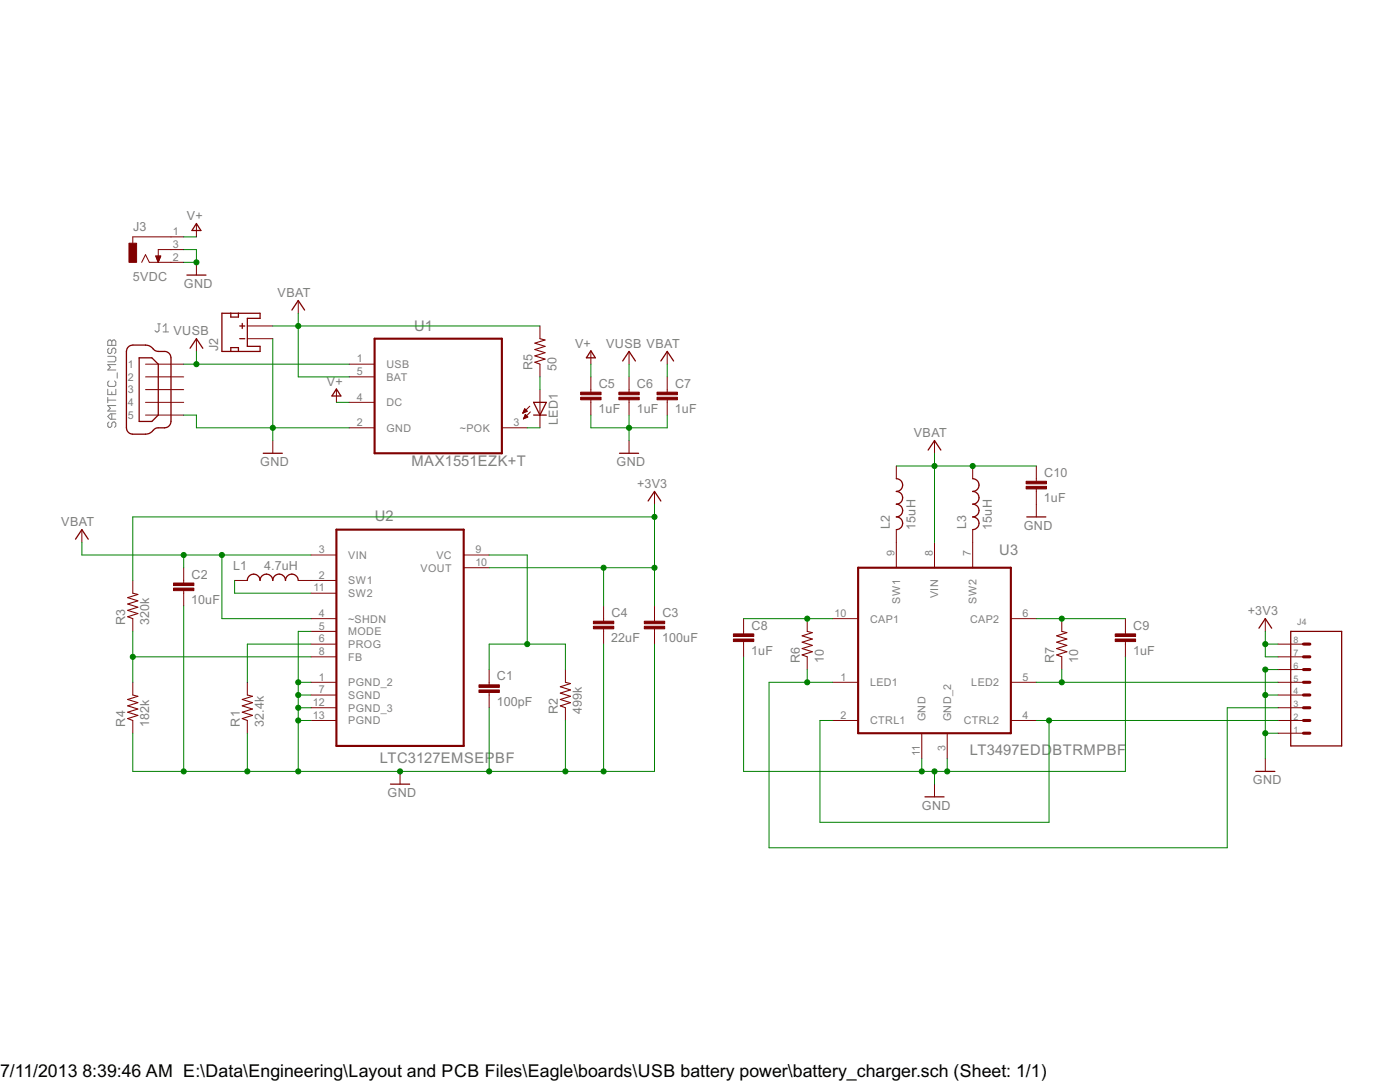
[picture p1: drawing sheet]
<svg xmlns="http://www.w3.org/2000/svg" width="279mm" height="216mm" viewBox="0 0 279 216" stroke-linecap="round" stroke-linejoin="round" font-family="sans-serif">
<g fill="none" stroke="#808080" stroke-width=".2">
<path d="M21.5 77.7v1h1.6v-1M21.5 79.3v1.1M21.5 71.1h1.4l.2 .3v.5l-.2 .3h-1.4M21.5 79.8h1.6M21.8 67.8h.2l.3 .3 .3-.3h.3l.2 .3v.8h-1.6v-.8zM21.8 69.5l-.3 .2v.6l.3 .2h.2l.3-.2v-.6l.3-.2h.3l.2 .2v.6l-.2 .2M21.8 76l-.3 .3v.5l.3 .3h1.1l.2-.3v-.5l-.2-.3M22.3 68.1v.8M22.3 78.2v.5M23.1 72.7h-1.6l.5 .6-.5 .5h1.6M23.4 74.4v1.1M31.5 64.6h.5"/>
<path d="M31.7 64.6v1.4l-.2 .2h-.3l-.3-.2M32.6 66.2h1M32.6 65.2l.5-.6v1.6M21.8 84.2l-.3 .3v.5l.3 .3h.2l.3-.3v-.5l.3-.3h.3l.2 .3v.5l-.2 .3M22.3 82.6v1.1M23.1 82.6h-1.1l-.5 .5 .5 .6h1.1M23.1 80.9h-1.6l.5 .6-.5 .5h1.6"/>
</g>
<g fill="none" stroke="#800000" stroke-width=".2">
<path d="M28.3 52.3l.7-1.5 .8 1.5h6.9M31.1 51.1h1l-.5 1.2zM31.1 51.1h1M31.2 51.3h.8M31.2 51.4h.8M31.2 51.5h.7M31.3 51.6h.6M31.3 51.8h.5M31.4 51.9h.4M31.4 52h.3M31.5 52.1h.2M31.5 52.2h.1"/>
<path d="M36.7 47.3h-10.2v1.2M36.7 49.8h-5.1v2.5M39.2 44.7v2.6M39.2 52.3v2.6M59.5 60v2.5M29 72.7h7.7M29 75.2h7.7M29 77.7h7.7M39.2 67.6v2.5M49.4 67.6h5M49.4 65h5M67.1 77.7v2.6"/>
<path d="M69.7 72.7h5.1M69.7 75.2h5.1M107.8 65v2.6M107.8 72.7v2.5M107.8 77.7v7.7M117.9 70.1v2.6M117.9 75.2v3.1M117.9 79.8v3M125.5 70.1v2.6M125.5 75.2v3.1M125.5 79.8v3M133.2 70.1v2.6"/>
<path d="M133.2 75.2v3.1M133.2 79.8v3M29 80.3h7.7M29 82.8h7.7M54.4 87.9v2.5M69.7 80.3h5.1M69.7 85.4h5.1M100.2 85.4h5M104.4 82.4h.1M104.4 82.3h.4M104.5 82.1h.5M104.5 82h.7"/>
<path d="M104.5 83.5h.2M104.6 81.9h.5M104.6 83.4h.4M104.6 81.8h.3M104.6 83.2h.7M104.7 81.7h.1M104.7 83.1h.6M104.7 81.6l.5 .5-.9 .3zM104.7 83h.4M104.8 82.9h.2M104.8 82.7h.1M104.8 82.7l-.3 .9"/>
<path d="M104.8 82.7l.5 .5-.8 .4M105.7 81l-1.4 1.4M105.9 82.2l-1.4 1.4M125.5 87.9v2.5M130.6 98.1v2.5M178.9 93v2.5M186.5 87.9v2.5M194.1 93v2.5M206.8 93v3M206.8 97.6v5.5M16.3 105.7v2.5M26.5 115.8v2.6"/>
<path d="M36.7 113.3v3M36.7 117.9v3M46.8 115.8h2.6M59.5 115.8h7.6M62.1 110.7h5M62.1 118.4h5M92.5 110.7h5.1M92.5 113.3h5.1M178.9 105.7v7.6M186.5 108.2v5.1M194.1 105.7v7.6M26.5 123.4v2.6"/>
<path d="M26.5 136.1v2.6M49.4 136.1v2.6M62.1 123.4h5M62.1 126h5M62.1 128.5h5M62.1 131.1h5M62.1 136.1h5M62.1 138.7h5M97.6 133.6v3.1M97.6 138.2v3M112.8 133.6v2.5M120.5 120.9v3.1"/>
<path d="M120.5 125.5v3M130.6 120.9v3.1M130.6 125.5v3M148.4 123.4v3.1M148.4 128v3.1M161.1 123.4v2.6M161.1 131.1v2.5M166.2 123.4h5.1M166.2 136.1h5.1M201.7 123.4h5.1M201.7 136.1h5.1M211.9 123.4v2.6"/>
<path d="M211.9 131.1v2.5M224.6 123.4v3.1M224.6 128v3.1M252.5 123.4v2.6M255.1 128.5h5M255.1 131.1h5M255.1 136.1h5M255.1 138.7h5M255.1 133.6h5M26.5 143.8v2.5M49.4 143.8v2.5M62.1 141.2h5"/>
<path d="M62.1 143.8h5M79.8 153.9v2.6M112.8 141.2v2.6M166.2 143.8h5.1M184 146.3v5.1M186.5 156.5v2.5M189 146.3v5.1M201.7 143.8h5.1M252.5 151.4v2.5M255.1 141.2h5M255.1 143.8h5M255.1 146.3h5"/>
</g>
<path d="M74.8 67.6h25.4v22.8h-25.4zM67.1 105.7h25.4v43.1h-25.4zM171.3 113.3h30.4v33h-30.4z" fill="none" stroke="#800000" stroke-width=".42"/>
<g fill="none" stroke="#800000" stroke-width=".25">
<path d="M37.3 54.9h3.8M39.2 44.6l.9 1.4h-1.8zM25.5 69.3l.5-.3 .5-.1h2.5l1.1 .3 .7 .6a2.48 2.48 0 0 0 2.1 .3l.5 .2 .4 .3 .3 .8v12.7l-.1 .5-.4 .5a2.64 2.64 0 0 1-2 .3l-.6 .1-1.3 1-.7 .1h-2.8l-.5-.2-.3-.5-.2-.5v-15.3zM27.8 71.4h2.5l1.3 1.3v10.1l-1.3 1.3h-2.5zM37.9 69.5l1.3-1.9 1.3 1.9M44.3 62.5h7.6v1h-2.5v5.6h2.5v1h-7.6zM46.1 62.5v.8h1.5v-.8M46.1 70.1v-.7h1.5v.7M47.8 65h1.1M47.8 67.6h1.1M48.3 64.5v1.1M58.3 61.9l1.2-1.9 1.3 1.9"/>
<path d="M67.1 77.6l.9 1.4h-1.7zM117.9 70l.9 1.4h-1.8zM124.3 72l1.2-1.9 1.3 1.9M131.9 72l1.3-1.9 1.2 1.9M52.5 90.4h3.8M106.5 80.3h2.5l-1.2 2.5zM106.5 82.8h2.5M123.6 90.4h3.8M129.3 100l1.3-1.9 1.3 1.9M178.9 95.5a1.27 1.27 0 0 1 1.2 1.3 1.27 1.27 0 0 1-1.2 1.3 1.27 1.27 0 0 1 1.2 1.2 1.27 1.27 0 0 1-1.2 1.3 1.27 1.27 0 0 1 1.2 1.3 1.27 1.27 0 0 1-1.2 1.2 1.27 1.27 0 0 1 1.2 1.3 1.27 1.27 0 0 1-1.2 1.3M185.2 89.8l1.3-1.9 1.3 1.9M194.1 95.5a1.27 1.27 0 0 1 1.3 1.3 1.27 1.27 0 0 1-1.3 1.3 1.27 1.27 0 0 1 1.3 1.2 1.27 1.27 0 0 1-1.3 1.3 1.27 1.27 0 0 1 1.3 1.3 1.27 1.27 0 0 1-1.3 1.2 1.27 1.27 0 0 1 1.3 1.3 1.27 1.27 0 0 1-1.3 1.3"/>
<path d="M15.1 107.6l1.2-1.9 1.3 1.9M49.4 115.8a1.27 1.27 0 0 1 1.2-1.2 1.27 1.27 0 0 1 1.3 1.2 1.27 1.27 0 0 1 1.3-1.2 1.27 1.27 0 0 1 1.2 1.2 1.27 1.27 0 0 1 1.3-1.2 1.27 1.27 0 0 1 1.3 1.2 1.27 1.27 0 0 1 1.3-1.2 1.27 1.27 0 0 1 1.2 1.2M204.9 103.1h3.8M251.2 125.3l1.3-1.9 1.3 1.9M257.6 126h10.2v22.8h-10.2zM77.9 156.5h3.8M184.6 159h3.8M250.6 153.9h3.8"/>
</g>
<g fill="#800000" stroke="#800000" stroke-width=".2">
<path d="M95.6 137.7h4.1v.5h-4.1z"/>
<path d="M95.6 136.7h4.1v.5h-4.1z"/>
<path d="M34.6 117.3h4.1v.6h-4.1z"/>
<path d="M34.6 116.3h4.1v.5h-4.1z"/>
<path d="M131.1 79.3h4.1v.5h-4.1z"/>
<path d="M131.1 78.3h4.1v.5h-4.1z"/>
<path d="M123.5 79.3h4.1v.5h-4.1z"/>
<path d="M123.5 78.3h4.1v.5h-4.1z"/>
<path d="M115.9 79.3h4.1v.5h-4.1z"/>
<path d="M115.9 78.3h4.1v.5h-4.1z"/>
<path d="M128.6 125h4.1v.5h-4.1z"/>
<path d="M128.6 124h4.1v.5h-4.1z"/>
<path d="M118.4 125h4.1v.5h-4.1z"/>
<path d="M118.4 124h4.1v.5h-4.1z"/>
<path d="M204.8 97h4.1v.6h-4.1z"/>
<path d="M204.8 96h4.1v.5h-4.1z"/>
<path d="M222.6 127.5h4v.5h-4z"/>
<path d="M222.6 126.5h4v.5h-4z"/>
<path d="M146.4 127.5h4v.5h-4z"/>
<path d="M146.4 126.5h4v.5h-4z"/>
<path d="M25.7 48.5h1.6v3.8h-1.6z"/>
</g>
<path d="M107.8 67.6l1 .2-2.1 .7 2.1 .6-2.1 .6 2.1 .7-2.1 .6 2.1 .6-2.1 .7 1.1 .4M26.5 118.4l1 .2-2 .7 2 .6-2 .6 2 .7-2 .6 2 .6-2 .7 1 .3M26.5 138.7l1 .2-2 .7 2 .6-2 .6 2 .7-2 .6 2 .6-2 .7 1 .4M49.4 138.7l1 .2-2.1 .7 2.1 .6-2.1 .6 2.1 .7-2.1 .6 2.1 .6-2.1 .7 1.1 .4M112.8 136.1l1.1 .3-2.1 .6 2.1 .7-2.1 .6 2.1 .6-2.1 .7 2.1 .6-2.1 .6 1 .4M161.1 126l1 .2-2 .7 2 .6-2 .6 2 .7-2 .6 2 .6-2 .7 1 .4M211.9 126l1 .2-2 .7 2 .6-2 .6 2 .7-2 .6 2 .6-2 .7 1 .4" fill="none" stroke="#800000" stroke-width=".21"/>
<path d="M260.1 138.7h1.3M260.1 128.5h1.3M260.1 131.1h1.3M260.1 133.6h1.3M260.1 136.1h1.3M260.1 141.2h1.3M260.1 143.8h1.3M260.1 146.3h1.3" fill="none" stroke="#800000" stroke-width=".61"/>
<g fill="none" stroke="#008000" stroke-width=".2">
<path d="M36.7 49.8h2.5v2.5h-2.5M36.7 47.3h2.5M36.7 72.7h33M39.2 70.1v2.6M54.4 67.6v20.3M54.4 65h53.4M59.5 62.5v12.7h10.2M107.8 75.2v2.5M117.9 72.7v2.5M125.5 72.7v2.5M133.2 72.7v2.5M36.7 82.8h2.5v2.6h30.5"/>
<path d="M67.1 80.3h2.6M105.2 85.4h2.6M117.9 82.8v2.6h15.3v-2.6M125.5 82.8v5.1M178.9 93h27.9M186.5 90.4v17.8M16.3 108.2v2.5h45.8M36.7 110.7v2.6M44.3 110.7v12.7h17.8M46.8 115.8v2.6h15.3M97.6 110.7h7.6v17.8M97.6 113.3h33"/>
<path d="M120.5 113.3v7.6M130.6 103.1h-104.1v12.7M130.6 100.6v20.3M26.5 126v10.1M26.5 131.1h35.6M36.7 120.9v33M59.5 136.1h2.6M59.5 138.7h2.6M62.1 126h-2.6v27.9M62.1 128.5h-12.7v7.6M97.6 133.6v-5.1h15.2v5.1M120.5 128.5v25.4"/>
<path d="M130.6 128.5v25.4h-104.1v-7.6M148.4 131.1v22.8h76.2v-22.8M148.4 123.4h17.8M161.1 133.6v2.5M166.2 136.1h-12.7v33.1h91.4v-28h10.2M206.8 136.1h48.3M206.8 123.4h17.8M211.9 133.6v2.5M252.5 138.7h2.6M252.5 126v5.1h2.6M252.5 128.5h2.6M255.1 133.6h-2.6v17.8"/>
<path d="M49.4 146.3v7.6M59.5 141.2h2.6M59.5 143.8h2.6M97.6 141.2v12.7M112.8 143.8v10.1M166.2 143.8h-2.6v20.3h45.8v-20.3M184 151.4v2.5M186.5 153.9v2.6M189 151.4v2.5M206.8 143.8h48.3M252.5 146.3h2.6"/>
</g>
<g fill="#008000" stroke="#008000" stroke-width=".2">
<circle cx="59.5" cy="136.1" r=".51"/>
<circle cx="59.5" cy="138.7" r=".51"/>
<circle cx="59.5" cy="141.2" r=".51"/>
<circle cx="59.5" cy="143.8" r=".51"/>
<circle cx="49.4" cy="153.9" r=".51"/>
<circle cx="59.5" cy="153.9" r=".51"/>
<circle cx="36.7" cy="153.9" r=".51"/>
<circle cx="97.6" cy="153.9" r=".51"/>
<circle cx="112.8" cy="153.9" r=".51"/>
<circle cx="79.8" cy="153.9" r=".51"/>
<circle cx="120.5" cy="153.9" r=".51"/>
<circle cx="125.5" cy="85.4" r=".51"/>
<circle cx="54.4" cy="85.4" r=".51"/>
<circle cx="184" cy="153.9" r=".51"/>
<circle cx="186.5" cy="153.9" r=".51"/>
<circle cx="189" cy="153.9" r=".51"/>
<circle cx="39.2" cy="52.3" r=".51"/>
<circle cx="252.5" cy="146.3" r=".51"/>
<circle cx="252.5" cy="138.7" r=".51"/>
<circle cx="252.5" cy="133.6" r=".51"/>
<circle cx="26.5" cy="131.1" r=".51"/>
<circle cx="105.2" cy="128.5" r=".51"/>
<circle cx="36.7" cy="110.7" r=".51"/>
<circle cx="44.3" cy="110.7" r=".51"/>
<circle cx="186.5" cy="93" r=".51"/>
<circle cx="194.1" cy="93" r=".51"/>
<circle cx="59.5" cy="65" r=".51"/>
<circle cx="39.2" cy="72.7" r=".51"/>
<circle cx="130.6" cy="113.3" r=".51"/>
<circle cx="120.5" cy="113.3" r=".51"/>
<circle cx="130.6" cy="103.1" r=".51"/>
<circle cx="252.5" cy="128.5" r=".51"/>
<circle cx="161.1" cy="123.4" r=".51"/>
<circle cx="161.1" cy="136.1" r=".51"/>
<circle cx="211.9" cy="136.1" r=".51"/>
<circle cx="211.9" cy="123.4" r=".51"/>
<circle cx="209.4" cy="143.8" r=".51"/>
</g>
<g font-size="4">
<text x="0" y="214.9">7/11/2013</text>
<text x="16.4" y="214.9">8:39:46 AM E:\Data\Engineering\Layout and PCB Files\Eagle\boards\USB battery power\battery_charger.sch (Sheet: 1/1)</text>
</g>
<g font-size="3.3" fill="#808080">
<text x="82.6" y="66.1">U1</text>
<text x="82.1" y="93">MAX1551EZK+T</text>
<text x="74.8" y="103.9">U2</text>
<text x="199.4" y="110.7">U3</text>
<text x="75.8" y="152.2">LTC3127EMSEPBF</text>
<text x="193.6" y="150.7">LT3497EDD</text>
<text x="210.1" y="150.7">BTRMPBF</text>
</g>
<g font-size="2.8" fill="#808080">
<text x="26.5" y="46">J3</text>
<text x="37.3" y="44">V+</text>
<text x="26.5" y="56.2">5VDC</text>
<text x="36.7" y="57.4">GND</text>
<text x="55.4" y="59.2">VBAT</text>
<text x="34.6" y="66.8">VUSB</text>
<text x="43.5" y="70.1" transform="rotate(-90 43.5 70.1)">J2</text>
<text x="114.8" y="69.4">V+</text>
<text x="121" y="69.4">VUSB VBAT</text>
<text x="65.2" y="77">V+</text>
<text x="106.3" y="73.9" transform="rotate(-90 106.3 73.9)">R5</text>
<text x="111.1" y="73.9" transform="rotate(-90 111.1 73.9)">50</text>
<text x="119.5" y="77.4">C5</text>
<text x="127.1" y="77.4">C6</text>
<text x="134.7" y="77.4">C7</text>
<text x="119.5" y="82.4">1uF</text>
<text x="127.1" y="82.4">1uF</text>
<text x="134.7" y="82.4">1uF</text>
<text x="111.3" y="84.8" transform="rotate(-90 111.3 84.8)">LED1</text>
<text x="182.4" y="87.1">VBAT</text>
<text x="51.9" y="93">GND</text>
<text x="123.1" y="93">GND</text>
<text x="208.4" y="95.1">C10</text>
<text x="127.2" y="97.3">+3V3</text>
<text x="208.3" y="100.2">1uF</text>
<text x="12.2" y="104.9">VBAT</text>
<text x="177.6" y="105.6" transform="rotate(-90 177.6 105.6)">L2</text>
<text x="182.7" y="105.7" transform="rotate(-90 182.7 105.7)">15uH</text>
<text x="192.8" y="105.6" transform="rotate(-90 192.8 105.6)">L3</text>
<text x="197.9" y="105.7" transform="rotate(-90 197.9 105.7)">15uH</text>
<text x="204.3" y="105.7">GND</text>
<text x="46.5" y="113.8">L1</text>
<text x="52.7" y="113.8">4.7uH</text>
<text x="38.2" y="115.5">C2</text>
<text x="25" y="124.7" transform="rotate(-90 25 124.7)">R3</text>
<text x="29.8" y="124.7" transform="rotate(-90 29.8 124.7)">320k</text>
<text x="38.2" y="120.5">10uF</text>
<text x="122" y="123.1">C4</text>
<text x="132.2" y="123.1">C3</text>
<text x="150" y="125.6">C8</text>
<text x="226.2" y="125.6">C9</text>
<text x="249.1" y="122.7">+3V3</text>
<text x="122" y="128.1">22uF</text>
<text x="132.1" y="128.1">100uF</text>
<text x="149.9" y="130.7">1uF</text>
<text x="226.1" y="130.7">1uF</text>
<text x="99.2" y="135.8">C1</text>
<text x="159.6" y="132.3" transform="rotate(-90 159.6 132.3)">R6</text>
<text x="164.4" y="132.3" transform="rotate(-90 164.4 132.3)">10</text>
<text x="210.4" y="132.3" transform="rotate(-90 210.4 132.3)">R7</text>
<text x="215.2" y="132.3" transform="rotate(-90 215.2 132.3)">10</text>
<text x="99.1" y="140.8">100pF</text>
<text x="111.4" y="142.5" transform="rotate(-90 111.4 142.5)">R2</text>
<text x="116.2" y="142.5" transform="rotate(-90 116.2 142.5)">499k</text>
<text x="25" y="145" transform="rotate(-90 25 145)">R4</text>
<text x="29.8" y="145" transform="rotate(-90 29.8 145)">182k</text>
<text x="47.9" y="145" transform="rotate(-90 47.9 145)">R1</text>
<text x="52.7" y="145" transform="rotate(-90 52.7 145)">32.4k</text>
<text x="77.3" y="159">GND</text>
<text x="184" y="161.5">GND</text>
<text x="250" y="156.5">GND</text>
</g>
<g font-size="2.4" fill="#808080">
<text x="34.5" y="46.9">1</text>
<text x="34.5" y="49.5">3</text>
<text x="34.5" y="52">2</text>
<text x="25.5" y="73.4">1</text>
<text x="25.5" y="76">2</text>
<text x="71.2" y="72.3">1</text>
<text x="71.2" y="74.8">5</text>
<text x="77.1" y="73.4">USB</text>
<text x="77.1" y="76">BAT</text>
<text x="25.5" y="78.5">3</text>
<text x="25.5" y="81">4</text>
<text x="25.5" y="83.6">5</text>
<text x="71.2" y="79.9">4</text>
<text x="77.1" y="81">DC</text>
<text x="71.2" y="85">2</text>
<text x="77.1" y="86.1">GND</text>
<text x="91.8" y="86.1">~POK</text>
<text x="102.5" y="85">3</text>
<text x="63.6" y="110.4">3</text>
<text x="69.5" y="111.5">VIN</text>
<text x="87.1" y="111.5">VC</text>
<text x="94.9" y="110.4">9</text>
<text x="94.9" y="112.9">10</text>
<text x="178.5" y="111" transform="rotate(-90 178.5 111)">9</text>
<text x="186.1" y="111" transform="rotate(-90 186.1 111)">8</text>
<text x="193.8" y="111" transform="rotate(-90 193.8 111)">7</text>
<text x="62.6" y="118">11</text>
<text x="63.6" y="115.5">2</text>
<text x="69.5" y="116.6">SW1</text>
<text x="69.5" y="119.1">SW2</text>
<text x="83.9" y="114.1">VOUT</text>
<text x="187.3" y="119.4" transform="rotate(-90 187.3 119.4)">VIN</text>
<text x="63.6" y="123.1">4</text>
<text x="63.6" y="125.6">5</text>
<text x="69.5" y="124.2">~SHDN</text>
<text x="166.6" y="123.1">10</text>
<text x="173.6" y="124.2">CAP1</text>
<text x="179.6" y="120.5" transform="rotate(-90 179.6 120.5)">SW1</text>
<text x="193.6" y="124.2">CAP2</text>
<text x="194.9" y="120.5" transform="rotate(-90 194.9 120.5)">SW2</text>
<text x="204.1" y="123.1">6</text>
<text x="63.6" y="128.2">6</text>
<text x="63.6" y="130.7">8</text>
<text x="69.5" y="126.8">MODE</text>
<text x="69.5" y="129.3">PROG</text>
<text x="69.5" y="131.8">FB</text>
<text x="63.6" y="135.8">1</text>
<text x="69.5" y="136.9">PGND_2</text>
<text x="167.7" y="135.8">1</text>
<text x="173.6" y="136.9">LED1</text>
<text x="193.8" y="136.9">LED2</text>
<text x="204.1" y="135.8">5</text>
<text x="62.4" y="140.9">12</text>
<text x="62.4" y="143.4">13</text>
<text x="63.6" y="138.3">7</text>
<text x="69.5" y="139.4">SGND</text>
<text x="69.5" y="142">PGND_3</text>
<text x="167.7" y="143.4">2</text>
<text x="184.7" y="143.9" transform="rotate(-90 184.7 143.9)">GND</text>
<text x="189.8" y="143.9" transform="rotate(-90 189.8 143.9)">GND_2</text>
<text x="204.1" y="143.4">4</text>
<text x="69.5" y="144.5">PGND</text>
<text x="173.6" y="144.5">CTRL1</text>
<text x="188.7" y="149.8" transform="rotate(-90 188.7 149.8)">3</text>
<text x="192.3" y="144.5">CTRL2</text>
<text x="183.6" y="150.9" transform="rotate(-90 183.6 150.9)">11</text>
</g>
<g font-size="2" fill="#808080">
<text x="258.9" y="124.7">J4</text>
<text x="258.1" y="128.4">8</text>
<text x="258.1" y="130.9">7</text>
<text x="258.1" y="133.5">6</text>
<text x="258.1" y="136">5</text>
<text x="258.1" y="138.6">4</text>
<text x="258.1" y="141.1">3</text>
<text x="258.1" y="143.6">2</text>
<text x="258.1" y="146.2">1</text>
</g>
</svg>
